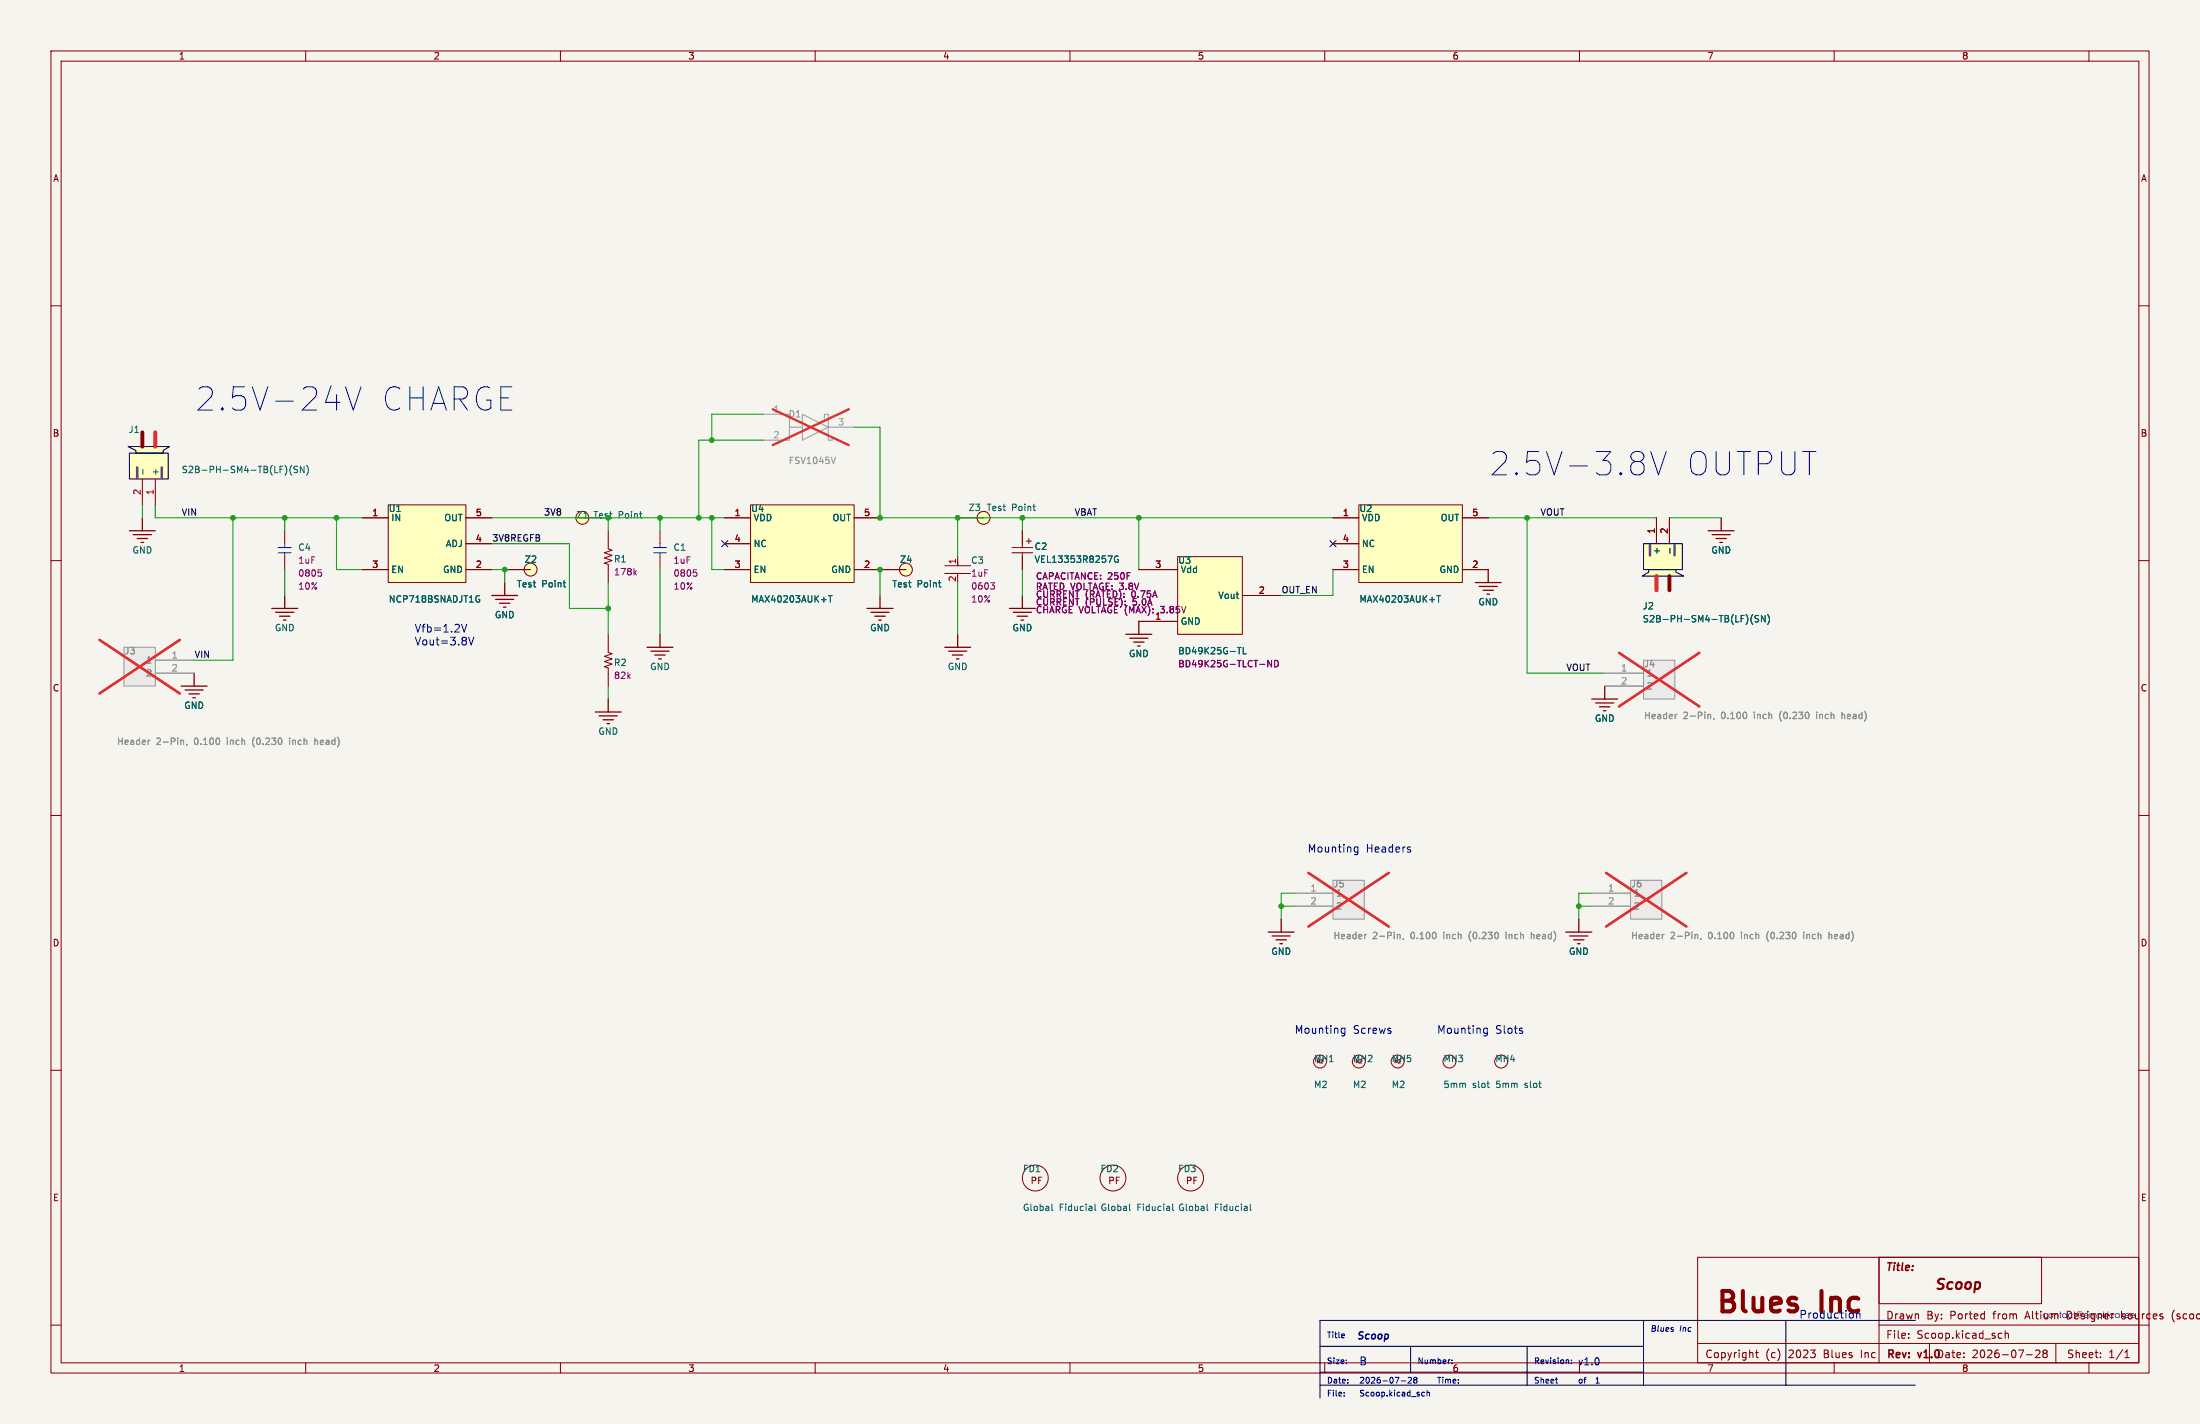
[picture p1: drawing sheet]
<svg xmlns="http://www.w3.org/2000/svg" width="432mm" height="279mm" viewBox="0 0 432 279" stroke-linecap="round" stroke-linejoin="round" font-family="sans-serif">
<path d="M0 0h431.8v279.4h-431.8z" fill="#f5f4ef" stroke="#f5f4ef" stroke-width=".2"/>
<g fill="none" stroke="#840000" stroke-width=".2">
<path d="M10 10h411.8v259.4h-411.8zM12 12h407.8v255.4h-407.8zM60 10v2M110 10v2M160 10v2M210 10v2M260 10v2M310 10v2M360 10v2M410 10v2M10 60h2M419.8 60h2"/>
<path d="M10 110h2M419.8 110h2M10 160h2M419.8 160h2M10 210h2M419.8 210h2M10 260h2M333.2 246.7h86.6v20.7h-86.6zM419.8 260h2M60 267.4v2M110 267.4v2M160 267.4v2"/>
<path d="M210 267.4v2M260 267.4v2M310 267.4v2M333.2 263.6h86.6M360 267.4v2M374.6 262.4v.2M374.6 261.7v.1M392.5 261.6l.4 .1M392.9 262.5l-.4 .1M393.6 261.7l.2-.1 .3 .1 .1 .9M393.6 261.1v1.5M397.7 265.8h1.2"/>
<path d="M399.5 265l.6-.1 .2 .1 .1 .3-.9 1.1h.9M401.2 265.5l-.2-.3 .2-.3 .5 .1 .1 .2-.3 .3M401.2 265.5l-.2 .3v.3l.2 .3 .5-.1 .1-.2-.1-.4-.2-.2M401.2 265.5h.3M410 267.4v2M412.3 266.2v.2M412.3 265.5v.1M417.1 266.4h.8M417.1 265.3l.4-.4v1.5"/>
</g>
<g fill="#281c2d">
<path d="M404.3 257.3h.1v.4h.2v.1h-.2v.7l.2 .1h-.3v-.8h-.2l.2-.1z"/>
<path d="M404.9 257.8l.3-.1 .4 .1 .1-.1v.9l-.1-.1-.3 .1h-.3l-.3-.4 .2-.1a.34 .34 0 0 0 .5 .3 .34 .34 0 0 0 0-.5 .34 .34 0 0 0-.5 .2h-.2z"/>
<path d="M415.2 257.8l.3-.1 .4 .1 .1-.1v.9l-.1-.1-.3 .1h-.3l-.2-.4 .1-.1a.34 .34 0 0 0 .5 .3 .34 .34 0 0 0 .1-.5 .34 .34 0 0 0-.6 .2h-.1z"/>
<path d="M416.2 257.3h.2v1.3h-.2z"/>
</g>
<path d="M368.8 246.7h31.9v9.1h-31.9zM368.8 260h51M368.8 246.7v20.7M426.4 257.7v1M344.6 265.4h.5M344.8 264.9v1.3l.3 .2M378.7 263.6v3.8M403.5 263.6v3.8" fill="none" stroke="#840000" stroke-width=".2"/>
<path d="M24.3 127h6.2v7.6h-6.2z" fill="#ebeae8"/>
<path d="M24.3 127h6.2v7.6h-6.2z" fill="none" stroke="#9a9a98" stroke-width=".2"/>
<path d="M30.5 132.1h7.6M30.5 129.5h7.6" fill="none" stroke="#9c9b98" stroke-width=".2"/>
<path d="M29.4 145.2l-.2 .1M35.7 145.2l.3 .2v.7M36.7 146l-.1 .3M56.8 144.8v.1M56.8 145.2v.9M61.8 144.8v1.3M62.2 145.2l-.4 .2" fill="none" stroke="#939391" stroke-width=".2"/>
<path d="M19.5 125.5l15.8 10.6M35.3 125.5l-15.8 10.6" fill="none" stroke="#e12e31" stroke-width=".46"/>
<g fill="none" stroke="#840000" stroke-width=".2">
<path d="M55.9 104.1v2.6M55.9 109.2v2.6M119.4 104.1v3.6l.7 .3-1.5 .5 1.5 .5-1.5 .5 1.5 .5-1.5 .5 .8 .2v3.6M172.7 111.8h5.1M198.6 107.4h4.1M198.6 108.5h4.1M200.7 104.1v3.3M200.7 108.5v3.3M201.4 106.2h1M201.9 105.7v1"/>
<circle cx="177.8" cy="111.8" r="1.27"/>
</g>
<path d="M62.5 111.8h.6M62.9 112.3l.2 .2v.3l-.2 .3M124.6 112.3l.3 .5M124.9 112l-.5 .4M220.8 118.6l.1 .1" fill="none" stroke="#840084" stroke-width=".2"/>
<g fill="none" stroke="#840000" stroke-width=".25">
<path d="M53.3 119.4h5.1M55.9 116.8v2.6M54.1 120.1h3.6M54.9 120.9h2M55.6 121.7h.5M116.8 139.7h5.1M119.4 137.2v2.5M185.4 127h5.1M186.2 127.8h3.5M186.9 128.5h2.1M187.7 129.3h.5M188 124.5v2.5"/>
<path d="M117.6 140.5h3.6M118.4 141.2h2M119.1 142h.5"/>
</g>
<path d="M54.6 108.5h2.5M54.6 107.4h2.5M55.9 106.7v.7M55.9 108.5v.7" fill="none" stroke="#000bff" stroke-width=".2"/>
<circle cx="177.8" cy="111.8" r="1.27" fill="#ffffc2" stroke="#ffffc2" stroke-width=".2"/>
<path d="M184.2 114.3h.5M184.6 115.2h.1M217.5 109.1h.8l-.5 1.2M219.4 109.1a.59 .59 0 0 0-.7 .6 .59 .59 0 0 0 .7 .6l.1-.5h-.2" fill="none" stroke="#006464" stroke-width=".2"/>
<path d="M76.2 99.1h15.2v15.2h-15.2z" fill="#ffffc2"/>
<path d="M76.2 99.1h15.2v15.2h-15.2z" fill="none" stroke="#800000" stroke-width=".2"/>
<g fill="none" stroke="#840000" stroke-width=".2">
<path d="M71.1 111.8h5.1M71.1 101.6h5.1M91.4 111.8h5.1M91.4 106.7h5.1M91.4 101.6h5.1"/>
<circle cx="259.1" cy="208.3" r="1.27"/>
<circle cx="266.7" cy="208.3" r="1.27"/>
<circle cx="274.3" cy="208.3" r="1.27"/>
<circle cx="284.5" cy="208.3" r="1.27"/>
<circle cx="294.6" cy="208.3" r="1.27"/>
</g>
<path d="M93.8 116.9h.3M93.9 117.6h.3v.4l-.4 .1M291.8 212.5h.5M292.2 213.4h.1M302 212.5h.5M302.4 213.4h.1" fill="none" stroke="#006464" stroke-width=".2"/>
<path d="M261.6 172.7h6.2v7.6h-6.2z" fill="#ebeae8"/>
<path d="M261.6 172.7h6.2v7.6h-6.2z" fill="none" stroke="#9a9a98" stroke-width=".2"/>
<path d="M254 177.8h7.6M254 175.3h7.6" fill="none" stroke="#9c9b98" stroke-width=".2"/>
<path d="M268.2 183.3l-.2 .1M274.4 183.3l.4 .2v.7M275.5 184.1l-.2 .3M295.6 182.9v.1M295.6 183.3v.9M300.6 182.9v1.3M300.9 183.3l-.3 .2" fill="none" stroke="#939391" stroke-width=".2"/>
<path d="M256.8 171.3l15.8 10.5M272.6 171.3l-15.8 10.5" fill="none" stroke="#e12e31" stroke-width=".46"/>
<path d="M289.6 114.3h5M290.3 115.1h3.6M291.1 115.8h2M291.8 116.6h.6M292.1 111.8v2.5" fill="none" stroke="#840000" stroke-width=".25"/>
<path d="M266.7 99.1h20.3v15.2h-20.3z" fill="#ffffc2"/>
<path d="M266.7 99.1h20.3v15.2h-20.3z" fill="none" stroke="#800000" stroke-width=".2"/>
<path d="M261.6 111.8h5.1M261.6 106.7h5.1M261.6 101.6h5.1M287 111.8h5.1M287 101.6h5.1" fill="none" stroke="#840000" stroke-width=".2"/>
<path d="M282 116.9h.7M282.4 116.9v1.2" fill="none" stroke="#006464" stroke-width=".2"/>
<path d="M320 172.7h6.2v7.6h-6.2z" fill="#ebeae8"/>
<path d="M320 172.7h6.2v7.6h-6.2z" fill="none" stroke="#9a9a98" stroke-width=".2"/>
<path d="M312.4 177.8h7.6M312.4 175.3h7.6" fill="none" stroke="#9c9b98" stroke-width=".2"/>
<path d="M326.6 183.3l-.2 .1M332.9 183.3l.3 .2v.7M333.9 184.1l-.1 .3M354 182.9v.1M354 183.3v.9M359 182.9v1.3M359.3 183.3l-.3 .2" fill="none" stroke="#939391" stroke-width=".2"/>
<path d="M315.2 171.3l15.8 10.5M331 171.3l-15.8 10.5" fill="none" stroke="#e12e31" stroke-width=".46"/>
<path d="M307.3 182.9h5.1M308.1 183.6h3.6M308.9 184.4h2M309.6 185.2h.5M309.9 180.3v2.6" fill="none" stroke="#840000" stroke-width=".25"/>
<g fill="#ffffc2">
<path d="M322.3 113l1.3-.7v-.5h5.3v.5l1.6 .7z"/>
<path d="M322.6 106.7h7.6v5.1h-7.6z"/>
</g>
<path d="M322.3 113l1.3-.7v-.5h5.3v.5l1.6 .7zM322.6 106.7h7.6v5.1h-7.6z" fill="none" stroke="#000" stroke-width=".2"/>
<path d="M323.8 106.9v2.1M328.7 106.9v2.1" fill="none" stroke="#666" stroke-width=".51"/>
<path d="M325.1 113v2.8" fill="none" stroke="#f00" stroke-width=".76"/>
<path d="M327.7 113v2.8" fill="none" stroke="#840000" stroke-width=".76"/>
<path d="M325.1 101.6v5.1M327.7 101.6v5.1" fill="none" stroke="#840000" stroke-width=".2"/>
<path d="M327.8 107.6v1M344 120.6a1.46 1.46 0 0 0 0 1.9M345.2 120.8h-.5l-.2 .1v.3l.6 .3 .1 .3-.3 .2h-.4M346.4 120.8v1.2l-.7-1.2v1.2M346.9 120.6a1.46 1.46 0 0 1 0 1.9" fill="none" stroke="#006464" stroke-width=".2"/>
<path d="M335.3 104.1h5.1M336 104.9h3.6M336.8 105.7h2M337.6 106.4h.5M337.8 101.6v2.5" fill="none" stroke="#840000" stroke-width=".25"/>
<path d="M322.6 129.5h6.1v7.7h-6.1z" fill="#ebeae8"/>
<path d="M322.6 129.5h6.1v7.7h-6.1z" fill="none" stroke="#9a9a98" stroke-width=".2"/>
<path d="M315 134.6h7.6M315 132.1h7.6" fill="none" stroke="#9c9b98" stroke-width=".2"/>
<path d="M356.6 139.7v.2M361.5 139.7v1.3M329.2 140.2h-.3M335.4 140.2l.4 .1v.7M336.4 140.9l-.1 .3M356.6 140.2v.8M361.9 140.2l-.4 .1" fill="none" stroke="#939391" stroke-width=".2"/>
<path d="M317.8 128.1l15.7 10.5M333.5 128.1l-15.7 10.5" fill="none" stroke="#e12e31" stroke-width=".46"/>
<g fill="none" stroke="#840000" stroke-width=".25">
<path d="M25.4 104.1h5.1M26.2 104.9h3.5M26.9 105.7h2.1M27.7 106.4h.5M27.9 101.6v2.5M127 127h5.1M127.8 127.8h3.5M128.5 128.5h2.1M129.3 129.3h.5M129.5 124.5v2.5M312.4 137.2h5.1M313.2 137.9h3.5"/>
<path d="M313.9 138.7h2.1M314.7 139.4h.5M315 134.6v2.6"/>
</g>
<path d="M129.5 104.1v2.6M129.5 109.2v2.6M119.4 124.5v3.5l.7 .3-1.5 .5 1.5 .5-1.5 .5 1.5 .5-1.5 .5 .8 .3v3.5" fill="none" stroke="#840000" stroke-width=".2"/>
<path d="M128.3 108.5h2.5M128.3 107.4h2.5M129.5 106.7v.7M129.5 108.5v.7" fill="none" stroke="#000bff" stroke-width=".2"/>
<path d="M136.1 111.8h.6M136.5 112.3l.3 .2v.3l-.3 .3" fill="none" stroke="#840084" stroke-width=".2"/>
<path d="M147.3 99.1h20.3v15.2h-20.3z" fill="#ffffc2"/>
<path d="M147.3 99.1h20.3v15.2h-20.3z" fill="none" stroke="#800000" stroke-width=".2"/>
<g fill="none" stroke="#840000" stroke-width=".2">
<path d="M142.2 111.8h5.1M142.2 106.7h5.1M142.2 101.6h5.1M167.6 111.8h5.1M167.6 101.6h5.1"/>
<circle cx="233.7" cy="231.1" r="2.54"/>
</g>
<path d="M162.6 116.9h.7M163 116.9v1.2M236.9 236.3v1l.2 .2M245.4 236.3v1l.2 .2" fill="none" stroke="#006464" stroke-width=".2"/>
<path d="M149.9 81.3h5v5.1h-5M154.9 83.8h2.6M157.5 81.3l5.1 2.5-5.1 2.6zM161.8 82v-.7h.8v5.1h.7v-.8M162.6 83.8h5" fill="none" stroke="#9c9b98" stroke-width=".2"/>
<path d="M164 89.7l-.4 1.3" fill="none" stroke="#939391" stroke-width=".2"/>
<path d="M151.7 80.3l14.9 7M166.6 80.3l-14.9 7" fill="none" stroke="#e12e31" stroke-width=".46"/>
<path d="M170.2 119.4h5.1M172.7 116.8v2.6M170.9 120.1h3.6M171.7 120.9h2M172.5 121.7h.5M221 124.5h5.1M221.7 125.2h3.6M222.5 126h2M223.3 126.7h.5M223.5 121.9v2.6" fill="none" stroke="#840000" stroke-width=".25"/>
<path d="M231.1 109.2h12.7v15.3h-12.7z" fill="#ffffc2"/>
<path d="M231.1 109.2h12.7v15.3h-12.7z" fill="none" stroke="#800000" stroke-width=".2"/>
<path d="M223.5 111.8h7.6M243.8 116.8h7.7M223.5 121.9h7.6" fill="none" stroke="#840000" stroke-width=".2"/>
<path d="M242.9 127h.7M244 127v1.3h.6" fill="none" stroke="#006464" stroke-width=".2"/>
<path d="M249.6 129.6v1.2l-.8-1.2v1.2M250.2 129.6a.64 .64 0 0 1 .7 .6 .64 .64 0 0 1-.7 .6z" fill="none" stroke="#840084" stroke-width=".2"/>
<path d="M248.9 182.9h5.1M249.7 183.6h3.5M250.4 184.4h2.1M251.2 185.2h.5M251.5 180.3v2.6" fill="none" stroke="#840000" stroke-width=".25"/>
<g fill="#ffffc2">
<path d="M25.4 88.9h7.6v5.1h-7.6z"/>
<path d="M25.1 87.6h8.2l-1.3 .8v.5h-5.3v-.5z"/>
</g>
<path d="M25.1 87.6h8.2l-1.3 .8v.5h-5.3v-.5zM25.4 88.9h7.6v5.1h-7.6zM322.6 259.1v12.7M350.5 259.1v12.7M375.9 259.1h-116.8v15.2M259.1 264.2h63.5M259.1 269.2h63.5M259.1 271.8h116.8M276.9 264.2v5M299.7 264.2v7.6" fill="none" stroke="#000" stroke-width=".2"/>
<path d="M26.9 91.7v2M31.7 91.7v2" fill="none" stroke="#666" stroke-width=".51"/>
<path d="M30.5 84.8v2.8" fill="none" stroke="#f00" stroke-width=".76"/>
<path d="M27.9 84.8v2.8" fill="none" stroke="#840000" stroke-width=".76"/>
<g fill="none" stroke="#840000" stroke-width=".2">
<path d="M27.9 94v5.1M30.5 94v5.1M71.1 101.6h5.1M71.1 111.8h5.1M91.4 101.6h5.1M91.4 111.8h5.1M91.4 106.7h5.1M99.1 111.8h5M114.3 101.6h5.1M142.2 101.6h5.1M142.2 111.8h5.1M142.2 106.7h5.1"/>
<path d="M167.6 101.6h5.1M167.6 111.8h10.2M185.4 112.5h5.1M185.4 111h5.1M188 109.2v1.8M188 101.6h5M200.7 104.1v2.6M200.7 109.2v2.6M223.5 111.8h7.6M243.8 116.8h7.7M261.6 101.6h5.1M261.6 111.8h5.1"/>
<path d="M261.6 106.7h5.1M287 101.6h5.1M287 111.8h5.1M325.1 101.6v5.1M327.7 101.6v5.1M223.5 121.9h7.6"/>
<circle cx="104.1" cy="111.8" r="1.27"/>
<circle cx="114.3" cy="101.6" r="1.27"/>
<circle cx="193" cy="101.6" r="1.27"/>
<circle cx="203.2" cy="231.1" r="2.54"/>
<circle cx="218.4" cy="231.1" r="2.54"/>
</g>
<g fill="none" stroke="#006464" stroke-width=".2">
<path d="M28 92.1v1M57.3 91.3a1.46 1.46 0 0 0 0 1.9M58.4 91.5h-.5l-.2 .1v.4l.6 .2 .1 .3-.2 .2h-.5M59.7 91.5v1.2l-.7-1.2v1.2M60.2 91.3a1.46 1.46 0 0 1 0 1.9M202.7 99.3h.5M93.8 116.9h.3M93.9 117.6h.3v.4l-.4 .1M110.5 114.3h.5M110.9 115.2h.1M125.5 100.8h.5M125.9 101.6h.1"/>
<path d="M162.6 116.9h.7M163 116.9v1.2M184.2 114.3h.5M184.6 115.2h.1M203.1 100.2h.1M217.5 109.1h.8l-.5 1.2M219.4 109.1a.59 .59 0 0 0-.7 .6 .59 .59 0 0 0 .7 .6l.1-.5h-.2M282 116.9h.7M282.4 116.9v1.2M327.8 107.6v1M242.9 127h.7M244 127v1.3h.6"/>
<path d="M344 120.6a1.46 1.46 0 0 0 0 1.9M345.2 120.8h-.5l-.2 .1v.3l.6 .3 .1 .3-.3 .2h-.4M346.4 120.8v1.2l-.7-1.2v1.2M346.9 120.6a1.46 1.46 0 0 1 0 1.9M206.5 236.3v1l.1 .2M214.9 236.3v1l.2 .2M221.7 236.3v1l.2 .2M230.2 236.3v1l.1 .2"/>
</g>
<g fill="none" stroke="#840000" stroke-width=".25">
<path d="M96.5 116.8h5.1M97.3 117.6h3.5M98 118.4h2.1M98.8 119.1h.5M99.1 114.3v2.5M198.1 119.4h5.1M200.7 116.8v2.6M35.6 134.6h5M36.3 135.4h3.6M37.1 136.1h2M37.8 136.9h.6M38.1 132.1v2.5"/>
<path d="M198.9 120.1h3.5M199.6 120.9h2.1M200.4 121.7h.5"/>
</g>
<path d="M194.4 114.3h.8l-.4 .5M195 114.8l.2 .3v.3l-.2 .2M220.8 118.6l.1 .1M249.6 129.6v1.2l-.8-1.2v1.2M250.2 129.6a.64 .64 0 0 1 .7 .6 .64 .64 0 0 1-.7 .6z" fill="none" stroke="#840084" stroke-width=".2"/>
<g fill="#ffffc2" stroke="#ffffc2" stroke-width=".2">
<circle cx="193" cy="101.6" r="1.27"/>
<circle cx="114.3" cy="101.6" r="1.27"/>
<circle cx="104.1" cy="111.8" r="1.27"/>
</g>
<g fill="none" stroke="#009600" stroke-width=".2">
<path d="M27.9 99.1v2.5M30.5 99.1v2.5h40.6M149.9 81.3h-10.2v5.1M149.9 86.4h-12.7v15.2M167.6 83.8h5.1v17.8h88.9M45.7 101.6v27.9h-7.6M55.9 101.6v2.5M55.9 111.8v5M66 101.6v10.2h5.1M96.5 101.6h45.7M96.5 111.8h2.6v2.5M96.5 106.7h15.3v12.7h7.6"/>
<path d="M119.4 101.6v2.5M119.4 114.3v10.2M129.5 101.6v2.5M129.5 111.8v12.7M139.7 101.6v10.2h2.5M172.7 111.8v5M188 101.6v7.6M188 114.3v10.2M200.7 101.6v2.5M200.7 111.8v5M223.5 101.6v10.2M261.6 111.8v5h-10.1"/>
<path d="M292.1 101.6h33M299.7 101.6v30.5h15.3M327.7 101.6h10.1M119.4 134.6v2.6M251.5 177.8h2.5M254 175.3h-2.5v5M309.9 177.8h2.5M312.4 175.3h-2.5v5"/>
</g>
<path d="M141.6 106.1l1.2 1.2M142.8 106.1l-1.2 1.2M261 106.1l1.2 1.2M262.2 106.1l-1.2 1.2" fill="none" stroke="#000084" stroke-width=".2"/>
<g fill="none" stroke="#0000c2" stroke-width=".2">
<path d="M67.8 75.9l1.5 4.6 1.6-4.6M322.5 89l.2 .5-.2 .6M322.5 91l.2 .4v.9l-.2 .4M324 88.6l1.5 4.6 1.5-4.6M90.6 122.5l.5 1.5 .5-1.5M92 125l.5 1.6 .5-1.6M265.9 167.1l.2 .1 .4-.1M266.5 166.2v1.2l-.3 .3-.3-.1M266.5 166.3l-.4-.1-.2 .1M276.7 166.7l.2 .2-.2 .3M276.7 166.2l.1 .1M263.3 202.6l.2 .2 .5-.1"/>
<path d="M264 201.7v1.3l-.3 .3-.4-.1M264 201.8l-.5-.1-.2 .2M291.3 202.6l.2 .2 .4-.1M291.9 201.7v1.3l-.3 .3-.3-.1M291.9 201.8l-.4-.1-.2 .2M298.8 202.3v.4M263.8 273.8v.1M263.8 273.2v.1M263.8 261.8l.1 .2-.6 .1M264.3 267.5v.1M264.3 266.9v.1M264.5 271.3v.1"/>
<path d="M264.5 270.7v.1M275 270.9h.9M276.4 270.3l.4-.1 .2 .4-.7 .8h.7M277.7 270.7l-.2 .2 .2 .5 .4-.2-.2-.5M277.7 270.7l-.2-.2 .2-.3 .4 .3-.2 .2M277.7 270.7h.2M279.2 273.9h.4M279.2 273.2h.4M280.1 273.3l.4-.1 .1 .7M280.1 272.8v1.1M285 267.5h.1M285 267.5h-.1"/>
<path d="M285 266.9v.1M285 267.5v.1M305.3 270.6h.4M305.6 271.4h.1M308.4 267.5v.1M308.4 266.9v.1M328.3 260.5h.1"/>
</g>
<g fill="none" stroke="#939391" stroke-width=".2">
<path d="M356.6 139.7v.2M361.5 139.7v1.3M29.4 145.2l-.2 .1M35.7 145.2l.3 .2v.7M36.7 146l-.1 .3M56.8 144.8v.1M56.8 145.2v.9M61.8 144.8v1.3M62.2 145.2l-.4 .2M329.2 140.2h-.3M335.4 140.2l.4 .1v.7M336.4 140.9l-.1 .3"/>
<path d="M356.6 140.2v.8M361.9 140.2l-.4 .1M268.2 183.3l-.2 .1M274.4 183.3l.4 .2v.7M275.5 184.1l-.2 .3M295.6 182.9v.1M295.6 183.3v.9M300.6 182.9v1.3M300.9 183.3l-.3 .2M326.6 183.3l-.2 .1M332.9 183.3l.3 .2v.7M333.9 184.1l-.1 .3"/>
<path d="M354 182.9v.1M354 183.3v.9M359 182.9v1.3M359.3 183.3l-.3 .2"/>
</g>
<path d="M30.5 132.1h7.6M30.5 129.5h7.6M315 134.6h7.6M315 132.1h7.6M254 177.8h7.6M254 175.3h7.6M312.4 177.8h7.6M312.4 175.3h7.6" fill="none" stroke="#9c9b98" stroke-width=".2"/>
<path d="M19.5 125.5l15.8 10.6M35.3 125.5l-15.8 10.6M317.8 128.1l15.7 10.5M333.5 128.1l-15.7 10.5M256.8 171.3l15.8 10.5M272.6 171.3l-15.8 10.5M315.2 171.3l15.8 10.5M331 171.3l-15.8 10.5" fill="none" stroke="#e12e31" stroke-width=".46"/>
<g fill="#009600" stroke="#009600" stroke-width=".2">
<circle cx="172.7" cy="101.6" r=".46"/>
<circle cx="188" cy="101.6" r=".46"/>
<circle cx="129.5" cy="101.6" r=".46"/>
<circle cx="200.7" cy="101.6" r=".46"/>
<circle cx="223.5" cy="101.6" r=".46"/>
<circle cx="172.7" cy="111.8" r=".46"/>
<circle cx="251.5" cy="177.8" r=".46"/>
<circle cx="137.2" cy="101.6" r=".46"/>
<circle cx="139.7" cy="101.6" r=".46"/>
<circle cx="139.7" cy="86.4" r=".46"/>
<circle cx="299.7" cy="101.6" r=".46"/>
<circle cx="309.9" cy="177.8" r=".46"/>
<circle cx="99.1" cy="111.8" r=".46"/>
<circle cx="45.7" cy="101.6" r=".46"/>
<circle cx="66" cy="101.6" r=".46"/>
<circle cx="119.4" cy="119.4" r=".46"/>
<circle cx="55.9" cy="101.6" r=".46"/>
</g>
<g font-size="6.4" fill="#0000c2">
<text x="38.1" y="81">2.5V-24V</text>
<text x="74.2" y="81">CHARGE</text>
<text x="292.1" y="93.7">2.5V-3.8V</text>
<text x="330.4" y="93.7">OUTPUT</text>
</g>
<text font-size="5.6" fill="#840000" x="336.6" y="258.7">Blues</text>
<text font-size="5.6" fill="#0000c2" x="357.6" y="258.7">Inc</text>
<text font-size="2.8" fill="#840000" x="379.5" y="253.6">Scoop</text>
<g font-size="2.1" fill="#0000c2">
<text x="81.3" y="124.2">Vfb=1.2V</text>
<text x="81.3" y="126.8">Vout=3.8V</text>
<text x="256.5" y="167.4">Mounting</text>
<text x="268.1" y="167.4">Headers</text>
<text x="254" y="202.9">Mounting</text>
<text x="265.5" y="202.9">Screws</text>
<text x="281.9" y="202.9">Mounting</text>
<text x="293.5" y="202.9">Slots</text>
<text x="353.1" y="258.8">Production</text>
<text x="266.7" y="268">B</text>
</g>
<g font-size="2.1" fill="#840000">
<text x="370" y="249.8">Title:</text>
<text x="370.1" y="262.9">File:</text>
<text x="370.1" y="259.1">Drawn</text>
<text x="376.2" y="262.9">Scoop.kicad_sch</text>
<text x="378.1" y="259.1">By:</text>
<text x="382.8" y="259.1">Ported</text>
<text x="391.4" y="259.1">from</text>
<text x="397.8" y="259.1">Altium</text>
<text x="406.1" y="259.1">Designer</text>
<text x="417" y="259.1">sources</text>
<text x="427" y="259.1">(scoop</text>
<text x="334.6" y="266.7">Copyright</text>
<text x="346.5" y="266.7">(c)</text>
<text x="351.1" y="266.7">2023</text>
<text x="358.1" y="266.7">Blues</text>
<text x="365.5" y="266.7">Inc</text>
<text x="370.2" y="266.9">Rev:</text>
<text x="376.6" y="266.9">v1.0Date:</text>
<text x="387" y="266.7">2026-07-28</text>
<text x="405.6" y="266.7">Sheet:</text>
<text x="413.8" y="266.7">1/1</text>
</g>
<g font-size="1.9" fill="#0000c2">
<text x="266.2" y="262.9">Scoop</text>
<text x="309.6" y="268">v1.0</text>
</g>
<g font-size="1.8" fill="#840000">
<text x="35" y="11.9">1</text>
<text x="85" y="11.9">2</text>
<text x="135" y="11.9">3</text>
<text x="185" y="11.9">4</text>
<text x="235" y="11.9">5</text>
<text x="285" y="11.9">6</text>
<text x="335" y="11.9">7</text>
<text x="385" y="11.9">8</text>
<text x="10.3" y="35.9">A</text>
<text x="420.1" y="35.9">A</text>
<text x="10.3" y="85.9">B</text>
<text x="420.1" y="85.9">B</text>
<text x="10.3" y="135.9">C</text>
<text x="420.1" y="135.9">C</text>
<text x="10.3" y="185.9">D</text>
<text x="420.1" y="185.9">D</text>
<text x="202.2" y="232.4">PF</text>
<text x="217.4" y="232.4">PF</text>
<text x="232.7" y="232.4">PF</text>
<text x="10.3" y="235.9">E</text>
<text x="420.1" y="235.9">E</text>
<text x="35" y="269.4">1</text>
<text x="85" y="269.4">2</text>
<text x="135" y="269.4">3</text>
<text x="185" y="269.4">4</text>
<text x="235" y="269.4">5</text>
<text x="335" y="269.4">7</text>
<text x="385" y="269.4">8</text>
</g>
<g font-size="1.8" fill="#a5a4a2">
<text x="151.7" y="81">1</text>
<text x="164.4" y="83.6">3</text>
<text x="151.7" y="86.1">2</text>
<text x="33.6" y="131.8">2</text>
<text x="33.6" y="129.3">1</text>
<text x="318.1" y="131.8">1</text>
<text x="318.1" y="134.4">2</text>
<text x="257.1" y="177.5">2</text>
<text x="257.1" y="175">1</text>
<text x="315.5" y="177.5">2</text>
<text x="315.5" y="175">1</text>
</g>
<g font-size="1.8" fill="#939391">
<text x="154.7" y="82.1">D1</text>
<text x="154.7" y="91.3">FSV1045V</text>
<text x="24.3" y="128.6">J3</text>
<text x="28.6" y="130.4">1</text>
<text x="322.6" y="131.1">J4</text>
<text x="28.6" y="132.9">2</text>
<text x="323.1" y="135.5">2</text>
<text x="323.1" y="132.9">1</text>
<text x="322.6" y="141.3">Header</text>
<text x="330.4" y="141.3">2-Pin,</text>
<text x="337.9" y="141.3">0.100</text>
<text x="344.5" y="141.3">inch</text>
<text x="349.7" y="141.3">(0.230</text>
<text x="357.2" y="141.3">inch</text>
<text x="362.3" y="141.3">head)</text>
<text x="22.9" y="146.4">Header</text>
<text x="30.6" y="146.4">2-Pin,</text>
<text x="38.2" y="146.4">0.100</text>
<text x="44.8" y="146.4">inch</text>
<text x="50" y="146.4">(0.230</text>
<text x="57.4" y="146.4">inch</text>
<text x="62.6" y="146.4">head)</text>
<text x="261.6" y="174.3">J5</text>
<text x="262.1" y="178.7">2</text>
<text x="262.1" y="176.1">1</text>
<text x="320" y="174.3">J6</text>
<text x="320.5" y="178.7">2</text>
<text x="320.5" y="176.1">1</text>
<text x="261.6" y="184.5">Header</text>
<text x="269.4" y="184.5">2-Pin,</text>
<text x="277" y="184.5">0.100</text>
<text x="283.6" y="184.5">inch</text>
<text x="288.7" y="184.5">(0.230</text>
<text x="296.2" y="184.5">inch</text>
<text x="301.4" y="184.5">head)</text>
<text x="320" y="184.5">Header</text>
<text x="327.8" y="184.5">2-Pin,</text>
<text x="335.4" y="184.5">0.100</text>
<text x="342" y="184.5">inch</text>
<text x="347.2" y="184.5">(0.230</text>
<text x="354.6" y="184.5">inch</text>
<text x="359.8" y="184.5">head)</text>
</g>
<g font-size="1.8" fill="#006464">
<text x="25.2" y="85.2">J1</text>
<text x="31.3" y="93.5" transform="rotate(-90 31.3 93.5)">+</text>
<text x="35.6" y="93">S2B-PH-SM4-TB(LF)(SN)</text>
<text x="76.2" y="100.6">U1</text>
<text x="121.3" y="101.9">Point</text>
<text x="147.3" y="100.6">U4</text>
<text x="190" y="100.5">Z3</text>
<text x="193.6" y="100.5">Test</text>
<text x="198.5" y="100.5">Point</text>
<text x="266.7" y="100.6">U2</text>
<text x="76.7" y="102.5">IN</text>
<text x="87.1" y="102.5">OUT</text>
<text x="87.4" y="107.5">ADJ</text>
<text x="147.8" y="107.5">NC</text>
<text x="147.8" y="102.5">VDD</text>
<text x="163.3" y="102.5">OUT</text>
<text x="267.2" y="107.5">NC</text>
<text x="267.2" y="102.5">VDD</text>
<text x="282.7" y="102.5">OUT</text>
<text x="25.9" y="108.8">GND</text>
<text x="58.4" y="108.3">C4</text>
<text x="76.7" y="112.6">EN</text>
<text x="86.9" y="112.6">GND</text>
<text x="102.9" y="110.6">Z2</text>
<text x="120.4" y="110.6">R1</text>
<text x="132.1" y="108.3">C1</text>
<text x="147.8" y="112.6">EN</text>
<text x="163.1" y="112.6">GND</text>
<text x="176.5" y="110.6">Z4</text>
<text x="190.5" y="110.8">C3</text>
<text x="203" y="108.1">C2</text>
<text x="203" y="110.6">VEL13353R8257G</text>
<text x="231.1" y="110.8">U3</text>
<text x="231.6" y="112.6">Vdd</text>
<text x="267.2" y="112.6">EN</text>
<text x="282.4" y="112.6">GND</text>
<text x="326" y="109" transform="rotate(-90 326 109)">+</text>
<text x="335.8" y="108.8">GND</text>
<text x="76.2" y="118.4">NCP718BSNADJT1G</text>
<text x="101.4" y="115.5">Test</text>
<text x="106.3" y="115.5">Point</text>
<text x="147.3" y="118.4">MAX40203AUK+T</text>
<text x="175" y="115.5">Test</text>
<text x="180" y="115.5">Point</text>
<text x="239" y="117.7">Vout</text>
<text x="266.7" y="118.4">MAX40203AUK+T</text>
<text x="290.1" y="119">GND</text>
<text x="322.3" y="119.8">J2</text>
<text x="53.8" y="124.1">GND</text>
<text x="97" y="121.5">GND</text>
<text x="170.7" y="124.1">GND</text>
<text x="198.6" y="124.1">GND</text>
<text x="231.6" y="122.8">GND</text>
<text x="322.3" y="122.3">S2B-PH-SM4-TB(LF)(SN)</text>
<text x="120.4" y="130.9">R2</text>
<text x="127.5" y="131.7">GND</text>
<text x="185.9" y="131.7">GND</text>
<text x="221.5" y="129.1">GND</text>
<text x="231.1" y="128.6">BD49K25G-TL</text>
<text x="36.1" y="139.3">GND</text>
<text x="312.9" y="141.8">GND</text>
<text x="117.3" y="144.4">GND</text>
<text x="249.4" y="187.6">GND</text>
<text x="307.8" y="187.6">GND</text>
<text x="257.8" y="208.6">MH1</text>
<text x="265.4" y="208.6">MH2</text>
<text x="273.1" y="208.6">MH5</text>
<text x="283.2" y="208.6">MH3</text>
<text x="293.4" y="208.6">MH4</text>
<text x="257.8" y="213.7">M2</text>
<text x="265.4" y="213.7">M2</text>
<text x="273.1" y="213.7">M2</text>
<text x="283.2" y="213.7">5mm</text>
<text x="289" y="213.7">slot</text>
<text x="293.4" y="213.7">5mm</text>
<text x="299.1" y="213.7">slot</text>
<text x="200.7" y="230.2">FD1</text>
<text x="215.9" y="230.2">FD2</text>
<text x="231.1" y="230.2">FD3</text>
<text x="200.7" y="237.8">Global</text>
<text x="207.9" y="237.8">Fiducial</text>
<text x="215.9" y="237.8">Global</text>
<text x="223.1" y="237.8">Fiducial</text>
<text x="231.1" y="237.8">Global</text>
<text x="238.4" y="237.8">Fiducial</text>
</g>
<g font-size="1.8" fill="#a90000">
<text x="27.7" y="97.2" transform="rotate(-90 27.7 97.2)">2</text>
<text x="30.2" y="97.2" transform="rotate(-90 30.2 97.2)">1</text>
<text x="73" y="101.3">1</text>
<text x="93.3" y="101.3">5</text>
<text x="144.1" y="101.3">1</text>
<text x="169.5" y="101.3">5</text>
<text x="263.5" y="101.3">1</text>
<text x="288.9" y="101.3">5</text>
<text x="93.3" y="106.4">4</text>
<text x="144.1" y="106.4">4</text>
<text x="263.5" y="106.4">4</text>
<text x="324.9" y="104.8" transform="rotate(-90 324.9 104.8)">1</text>
<text x="327.4" y="104.8" transform="rotate(-90 327.4 104.8)">2</text>
<text x="73" y="111.5">3</text>
<text x="93.3" y="111.5">2</text>
<text x="144.1" y="111.5">3</text>
<text x="169.5" y="111.5">2</text>
<text x="187.7" y="110.8" transform="rotate(-90 187.7 110.8)">1</text>
<text x="226.6" y="111.5">3</text>
<text x="263.5" y="111.5">3</text>
<text x="288.9" y="111.5">2</text>
<text x="187.7" y="114.2" transform="rotate(-90 187.7 114.2)">2</text>
<text x="246.9" y="116.6">2</text>
<text x="226.6" y="121.7">1</text>
</g>
<g font-size="1.8" fill="#0f0f0f">
<text x="35.6" y="101.3">VIN</text>
<text x="106.7" y="101.3">3V8</text>
<text x="210.8" y="101.3">VBAT</text>
<text x="302.3" y="101.3">VOUT</text>
<text x="96.5" y="106.3">3V8REGFB</text>
<text x="251.5" y="116.5">OUT_EN</text>
<text x="38.1" y="129.2">VIN</text>
<text x="307.3" y="131.7">VOUT</text>
</g>
<text font-size="1.8" fill="#009600" x="113" y="101.9">Z1 Test</text>
<g font-size="1.8" fill="#840084">
<text x="58.4" y="110.8">1uF</text>
<text x="58.4" y="113.3">0805</text>
<text x="120.4" y="113.1">178k</text>
<text x="132.1" y="110.8">1uF</text>
<text x="132.1" y="113.3">0805</text>
<text x="190.5" y="113.3">1uF</text>
<text x="203.2" y="113.9">CAPACITANCE: 250F</text>
<text x="58.4" y="115.9">10%</text>
<text x="132.1" y="115.9">10%</text>
<text x="190.5" y="118.4">10%</text>
<text x="190.5" y="115.9">0603</text>
<text x="203.2" y="119">CURRENT (PULSE):</text>
<text x="203.2" y="117.5">CURRENT (RATED):</text>
<text x="203.2" y="116">RATED VOLTAGE: 3.8V</text>
<text x="222.2" y="117.5">0.75A</text>
<text x="222.4" y="119">5.0A</text>
<text x="203.2" y="120.5">CHARGE VOLTAGE (MAX):</text>
<text x="228.1" y="120.5">3.85V</text>
<text x="231.1" y="131.1">BD49K25G-TLCT-ND</text>
<text x="120.4" y="133.4">82k</text>
</g>
<text font-size="1.8" fill="#0000c2" x="285" y="269.4">6</text>
<g font-size="1.6" fill="#0000c2">
<text x="260.3" y="262.6">Title</text>
<text x="323.8" y="261.4">Blues</text>
<text x="329.6" y="261.4">Inc</text>
<text x="260.3" y="267.7">Size:</text>
<text x="278.1" y="267.7">Number:</text>
<text x="301" y="267.7">Revision:</text>
<text x="260.3" y="274.1">File:</text>
<text x="260.3" y="271.5">Date:</text>
<text x="266.7" y="274.1">Scoop.kicad_sch</text>
<text x="266.7" y="271.5">2026-07-28</text>
<text x="281.9" y="271.5">Time:</text>
<text x="301" y="271.5">Sheet</text>
<text x="309.6" y="271.5">of</text>
<text x="312.9" y="271.5">1</text>
</g>
<g font-size=".9" fill="#840000">
<text x="258.2" y="208.8">M2</text>
<text x="265.9" y="208.8">M2</text>
<text x="273.5" y="208.8">M2</text>
</g>
</svg>
